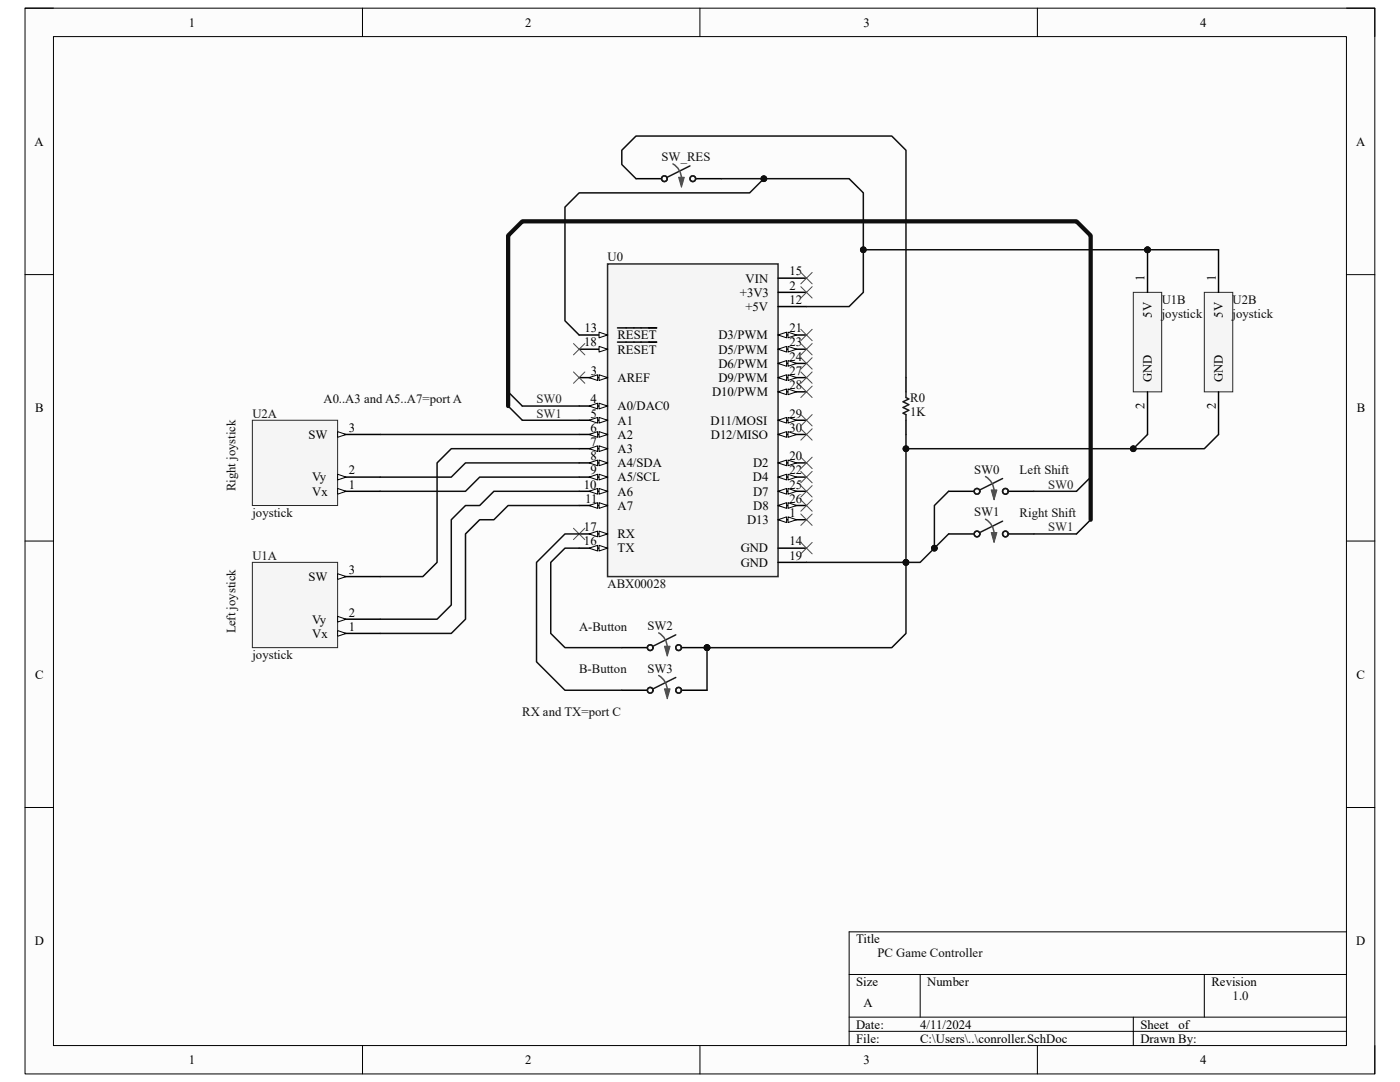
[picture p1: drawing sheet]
<svg xmlns="http://www.w3.org/2000/svg" width="279mm" height="216mm" viewBox="0 0 279 216" stroke-linecap="round" stroke-linejoin="round" font-family="sans-serif">
<path d="M5 1.6h269.4v212.7h-269.4z" fill-rule="evenodd" fill="#fcfcfc"/>
<path d="M5 1.6h269.4v212.7h-269.4z" fill="none" stroke="#000" stroke-width=".2"/>
<path d="M10.7 7.3h258v201.3h-258z" fill-rule="evenodd" fill="#fcfcfc"/>
<g fill="none" stroke="#000" stroke-width=".2">
<path d="M5 1.6h5.7M10.7 7.3h258v201.3h-258zM72.3 1.6v5.7M139.7 1.6v5.7M207 1.6v5.7M268.7 1.6h5.7v5.7M5 54.8h5.7M268.7 54.8h5.7M5 108h5.7M268.7 108h5.7M5 161.1h5.7M268.7 161.1h5.7"/>
<path d="M169.5 194.4h99.2M183.6 194.4v8.6M240.3 194.4v8.6M268.7 185.9h-99.2v22.7M72.3 208.6v5.7M139.7 208.6v5.7M169.5 203h99.2M169.5 205.8h99.2M207 208.6v5.7M226.2 203v5.6M274.4 208.6v5.7"/>
</g>
<path d="M121.3 52.7h34v62.4h-34z" fill-rule="evenodd" fill="#f5f5f5"/>
<path d="M121.3 52.7h34v62.4h-34z" fill="none" stroke="#262626" stroke-width=".3"/>
<path d="M115.6 66.8h5.7" fill="none" stroke="#000" stroke-width=".3"/>
<path d="M119.6 66.3l1.7 .5-1.7 .6z" fill="#fbfbfb"/>
<path d="M119.6 66.3l1.7 .5-1.7 .6z" fill="none" stroke="#000" stroke-width=".2"/>
<path d="M115.6 69.7h5.7M123.2 65.4h7.9" fill="none" stroke="#000" stroke-width=".3"/>
<path d="M119.6 69.1l1.7 .6-1.7 .5z" fill="#fbfbfb"/>
<path d="M119.6 69.1l1.7 .6-1.7 .5z" fill="none" stroke="#000" stroke-width=".2"/>
<path d="M115.6 75.4h5.7M123.2 68.3h7.9" fill="none" stroke="#000" stroke-width=".3"/>
<path d="M119.6 74.8l1.7 .6-1.7 .5z" fill="#fbfbfb"/>
<path d="M119.6 74.8l1.7 .6-1.7 .5z" fill="none" stroke="#000" stroke-width=".2"/>
<path d="M117.6 75.4l1.7-.6v1.1z" fill="#fbfbfb"/>
<path d="M117.6 75.4l1.7-.6v1.1z" fill="none" stroke="#000" stroke-width=".2"/>
<path d="M115.6 81h5.7" fill="none" stroke="#000" stroke-width=".3"/>
<path d="M119.6 80.5l1.7 .5-1.7 .6z" fill="#fbfbfb"/>
<path d="M119.6 80.5l1.7 .5-1.7 .6z" fill="none" stroke="#000" stroke-width=".2"/>
<path d="M117.6 81l1.7-.5v1.1z" fill="#fbfbfb"/>
<path d="M117.6 81l1.7-.5v1.1z" fill="none" stroke="#000" stroke-width=".2"/>
<path d="M115.6 83.9h5.7" fill="none" stroke="#000" stroke-width=".3"/>
<path d="M119.6 83.3l1.7 .6-1.7 .5z" fill="#fbfbfb"/>
<path d="M119.6 83.3l1.7 .6-1.7 .5z" fill="none" stroke="#000" stroke-width=".2"/>
<path d="M117.6 83.9l1.7-.6v1.1z" fill="#fbfbfb"/>
<path d="M117.6 83.9l1.7-.6v1.1z" fill="none" stroke="#000" stroke-width=".2"/>
<path d="M115.6 86.7h5.7" fill="none" stroke="#000" stroke-width=".3"/>
<path d="M119.6 86.1l1.7 .6-1.7 .6z" fill="#fbfbfb"/>
<path d="M119.6 86.1l1.7 .6-1.7 .6z" fill="none" stroke="#000" stroke-width=".2"/>
<path d="M117.6 86.7l1.7-.6v1.2z" fill="#fbfbfb"/>
<path d="M117.6 86.7l1.7-.6v1.2z" fill="none" stroke="#000" stroke-width=".2"/>
<path d="M115.6 89.5h5.7" fill="none" stroke="#000" stroke-width=".3"/>
<path d="M119.6 89l1.7 .5-1.7 .6z" fill="#fbfbfb"/>
<path d="M119.6 89l1.7 .5-1.7 .6z" fill="none" stroke="#000" stroke-width=".2"/>
<path d="M117.6 89.5l1.7-.5v1.1z" fill="#fbfbfb"/>
<path d="M117.6 89.5l1.7-.5v1.1z" fill="none" stroke="#000" stroke-width=".2"/>
<path d="M115.6 92.4h5.7" fill="none" stroke="#000" stroke-width=".3"/>
<path d="M119.6 91.8l1.7 .6-1.7 .5z" fill="#fbfbfb"/>
<path d="M119.6 91.8l1.7 .6-1.7 .5z" fill="none" stroke="#000" stroke-width=".2"/>
<path d="M117.6 92.4l1.7-.6v1.1z" fill="#fbfbfb"/>
<path d="M117.6 92.4l1.7-.6v1.1z" fill="none" stroke="#000" stroke-width=".2"/>
<path d="M115.6 95.2h5.7" fill="none" stroke="#000" stroke-width=".3"/>
<path d="M119.6 94.6l1.7 .6-1.7 .6z" fill="#fbfbfb"/>
<path d="M119.6 94.6l1.7 .6-1.7 .6z" fill="none" stroke="#000" stroke-width=".2"/>
<path d="M117.6 95.2l1.7-.6v1.2z" fill="#fbfbfb"/>
<path d="M117.6 95.2l1.7-.6v1.2z" fill="none" stroke="#000" stroke-width=".2"/>
<path d="M115.6 98h5.7" fill="none" stroke="#000" stroke-width=".3"/>
<path d="M119.6 97.5l1.7 .5-1.7 .6z" fill="#fbfbfb"/>
<path d="M119.6 97.5l1.7 .5-1.7 .6z" fill="none" stroke="#000" stroke-width=".2"/>
<path d="M117.6 98l1.7-.5v1.1z" fill="#fbfbfb"/>
<path d="M117.6 98l1.7-.5v1.1z" fill="none" stroke="#000" stroke-width=".2"/>
<path d="M115.6 100.9h5.7" fill="none" stroke="#000" stroke-width=".3"/>
<path d="M119.6 100.3l1.7 .6-1.7 .5z" fill="#fbfbfb"/>
<path d="M119.6 100.3l1.7 .6-1.7 .5z" fill="none" stroke="#000" stroke-width=".2"/>
<path d="M117.6 100.9l1.7-.6v1.1z" fill="#fbfbfb"/>
<path d="M117.6 100.9l1.7-.6v1.1z" fill="none" stroke="#000" stroke-width=".2"/>
<path d="M115.6 106.5h5.7" fill="none" stroke="#000" stroke-width=".3"/>
<path d="M119.6 106l1.7 .5-1.7 .6z" fill="#fbfbfb"/>
<path d="M119.6 106l1.7 .5-1.7 .6z" fill="none" stroke="#000" stroke-width=".2"/>
<path d="M117.6 106.5l1.7-.5v1.1z" fill="#fbfbfb"/>
<path d="M117.6 106.5l1.7-.5v1.1z" fill="none" stroke="#000" stroke-width=".2"/>
<path d="M115.6 109.4h5.7" fill="none" stroke="#000" stroke-width=".3"/>
<path d="M119.6 108.8l1.7 .6-1.7 .5z" fill="#fbfbfb"/>
<path d="M119.6 108.8l1.7 .6-1.7 .5z" fill="none" stroke="#000" stroke-width=".2"/>
<path d="M117.6 109.4l1.7-.6v1.1z" fill="#fbfbfb"/>
<path d="M117.6 109.4l1.7-.6v1.1z" fill="none" stroke="#000" stroke-width=".2"/>
<path d="M155.3 55.5h5.7M155.3 58.3h5.7M155.3 61.2h5.7M155.3 66.8h5.7" fill="none" stroke="#000" stroke-width=".3"/>
<path d="M155.3 66.8l1.7-.5v1.1z" fill="#fbfbfb"/>
<path d="M155.3 66.8l1.7-.5v1.1z" fill="none" stroke="#000" stroke-width=".2"/>
<path d="M157.3 66.3l1.7 .5-1.7 .6z" fill="#fbfbfb"/>
<path d="M157.3 66.3l1.7 .5-1.7 .6z" fill="none" stroke="#000" stroke-width=".2"/>
<path d="M155.3 69.7h5.7" fill="none" stroke="#000" stroke-width=".3"/>
<path d="M155.3 69.7l1.7-.6v1.1z" fill="#fbfbfb"/>
<path d="M155.3 69.7l1.7-.6v1.1z" fill="none" stroke="#000" stroke-width=".2"/>
<path d="M157.3 69.1l1.7 .6-1.7 .5z" fill="#fbfbfb"/>
<path d="M157.3 69.1l1.7 .6-1.7 .5z" fill="none" stroke="#000" stroke-width=".2"/>
<path d="M155.3 72.5h5.7" fill="none" stroke="#000" stroke-width=".3"/>
<path d="M155.3 72.5l1.7-.5v1.1z" fill="#fbfbfb"/>
<path d="M155.3 72.5l1.7-.5v1.1z" fill="none" stroke="#000" stroke-width=".2"/>
<path d="M157.3 72l1.7 .5-1.7 .6z" fill="#fbfbfb"/>
<path d="M157.3 72l1.7 .5-1.7 .6z" fill="none" stroke="#000" stroke-width=".2"/>
<path d="M155.3 75.4h5.7" fill="none" stroke="#000" stroke-width=".3"/>
<path d="M155.3 75.4l1.7-.6v1.1z" fill="#fbfbfb"/>
<path d="M155.3 75.4l1.7-.6v1.1z" fill="none" stroke="#000" stroke-width=".2"/>
<path d="M157.3 74.8l1.7 .6-1.7 .5z" fill="#fbfbfb"/>
<path d="M157.3 74.8l1.7 .6-1.7 .5z" fill="none" stroke="#000" stroke-width=".2"/>
<path d="M155.3 78.2h5.7" fill="none" stroke="#000" stroke-width=".3"/>
<path d="M155.3 78.2l1.7-.6v1.2z" fill="#fbfbfb"/>
<path d="M155.3 78.2l1.7-.6v1.2z" fill="none" stroke="#000" stroke-width=".2"/>
<path d="M157.3 77.6l1.7 .6-1.7 .6z" fill="#fbfbfb"/>
<path d="M157.3 77.6l1.7 .6-1.7 .6z" fill="none" stroke="#000" stroke-width=".2"/>
<path d="M155.3 83.9h5.7" fill="none" stroke="#000" stroke-width=".3"/>
<path d="M155.3 83.9l1.7-.6v1.1z" fill="#fbfbfb"/>
<path d="M155.3 83.9l1.7-.6v1.1z" fill="none" stroke="#000" stroke-width=".2"/>
<path d="M157.3 83.3l1.7 .6-1.7 .5z" fill="#fbfbfb"/>
<path d="M157.3 83.3l1.7 .6-1.7 .5z" fill="none" stroke="#000" stroke-width=".2"/>
<path d="M155.3 86.7h5.7" fill="none" stroke="#000" stroke-width=".3"/>
<path d="M155.3 86.7l1.7-.6v1.2z" fill="#fbfbfb"/>
<path d="M155.3 86.7l1.7-.6v1.2z" fill="none" stroke="#000" stroke-width=".2"/>
<path d="M157.3 86.1l1.7 .6-1.7 .6z" fill="#fbfbfb"/>
<path d="M157.3 86.1l1.7 .6-1.7 .6z" fill="none" stroke="#000" stroke-width=".2"/>
<path d="M155.3 92.4h5.7" fill="none" stroke="#000" stroke-width=".3"/>
<path d="M155.3 92.4l1.7-.6v1.1z" fill="#fbfbfb"/>
<path d="M155.3 92.4l1.7-.6v1.1z" fill="none" stroke="#000" stroke-width=".2"/>
<path d="M157.3 91.8l1.7 .6-1.7 .5z" fill="#fbfbfb"/>
<path d="M157.3 91.8l1.7 .6-1.7 .5z" fill="none" stroke="#000" stroke-width=".2"/>
<path d="M155.3 95.2h5.7" fill="none" stroke="#000" stroke-width=".3"/>
<path d="M155.3 95.2l1.7-.6v1.2z" fill="#fbfbfb"/>
<path d="M155.3 95.2l1.7-.6v1.2z" fill="none" stroke="#000" stroke-width=".2"/>
<path d="M157.3 94.6l1.7 .6-1.7 .6z" fill="#fbfbfb"/>
<path d="M157.3 94.6l1.7 .6-1.7 .6z" fill="none" stroke="#000" stroke-width=".2"/>
<path d="M155.3 98h5.7" fill="none" stroke="#000" stroke-width=".3"/>
<path d="M155.3 98l1.7-.5v1.1z" fill="#fbfbfb"/>
<path d="M155.3 98l1.7-.5v1.1z" fill="none" stroke="#000" stroke-width=".2"/>
<path d="M157.3 97.5l1.7 .5-1.7 .6z" fill="#fbfbfb"/>
<path d="M157.3 97.5l1.7 .5-1.7 .6z" fill="none" stroke="#000" stroke-width=".2"/>
<path d="M155.3 100.9h5.7" fill="none" stroke="#000" stroke-width=".3"/>
<path d="M155.3 100.9l1.7-.6v1.1z" fill="#fbfbfb"/>
<path d="M155.3 100.9l1.7-.6v1.1z" fill="none" stroke="#000" stroke-width=".2"/>
<path d="M157.3 100.3l1.7 .6-1.7 .5z" fill="#fbfbfb"/>
<path d="M157.3 100.3l1.7 .6-1.7 .5z" fill="none" stroke="#000" stroke-width=".2"/>
<path d="M155.3 103.7h5.7" fill="none" stroke="#000" stroke-width=".3"/>
<path d="M155.3 103.7l1.7-.6v1.2z" fill="#fbfbfb"/>
<path d="M155.3 103.7l1.7-.6v1.2z" fill="none" stroke="#000" stroke-width=".2"/>
<path d="M157.3 103.1l1.7 .6-1.7 .6z" fill="#fbfbfb"/>
<path d="M157.3 103.1l1.7 .6-1.7 .6z" fill="none" stroke="#000" stroke-width=".2"/>
<path d="M155.3 109.4h5.7M155.3 112.2h5.7M189.3 106.5h5.1M201.2 106.5h5.1" fill="none" stroke="#000" stroke-width=".3"/>
<path d="M159.8 57.2l2.3 2.3M162.1 57.2l-2.3 2.3M114.4 74.2l2.3 2.3M116.7 74.2l-2.3 2.3M114.4 105.4l2.3 2.3M116.7 105.4l-2.3 2.3M159.8 108.2l2.3 2.3M162.1 108.2l-2.3 2.3" fill="none" stroke="#4c4c4c" stroke-width=".2"/>
<g fill="none" stroke="#1c1c1c" stroke-width=".3">
<path d="M200.1 104l-4.6 2.3"/>
<circle cx="195" cy="106.5" r=".57"/>
<circle cx="200.7" cy="106.5" r=".57"/>
</g>
<path d="M196.7 103.6a3.4 3.4 0 0 1 1.7 2.9" fill="none" stroke="#4c4c4c" stroke-width=".3"/>
<path d="M197.8 106.3h1.2l-.6 1.9z" fill="#4c4c4c"/>
<path d="M197.8 106.3h1.2l-.6 1.9z" fill="none" stroke="#4c4c4c" stroke-width=".2"/>
<path d="M189.3 98h5.1M201.2 98h5.1" fill="none" stroke="#000" stroke-width=".3"/>
<g fill="none" stroke="#1c1c1c" stroke-width=".3">
<path d="M200.1 95.5l-4.6 2.3"/>
<circle cx="195" cy="98" r=".57"/>
<circle cx="200.7" cy="98" r=".57"/>
</g>
<path d="M196.7 95.1a3.4 3.4 0 0 1 1.7 2.9" fill="none" stroke="#4c4c4c" stroke-width=".3"/>
<path d="M197.8 97.8h1.2l-.6 1.9z" fill="#4c4c4c"/>
<path d="M197.8 97.8h1.2l-.6 1.9z" fill="none" stroke="#4c4c4c" stroke-width=".2"/>
<path d="M101.4 78.2l2.8 2.8M101.4 81l2.8 2.9M217.7 95.2l-2.9 2.8M217.7 103.7l-2.9 2.8" fill="none" stroke="#0e0e0e" stroke-width=".3"/>
<path d="M126.9 35.7h5.1M138.8 35.7h5.1" fill="none" stroke="#000" stroke-width=".3"/>
<g fill="none" stroke="#1c1c1c" stroke-width=".3">
<path d="M137.7 33.1l-4.5 2.3"/>
<circle cx="132.6" cy="35.7" r=".57"/>
<circle cx="138.3" cy="35.7" r=".57"/>
</g>
<path d="M134.3 32.7a3.4 3.4 0 0 1 1.7 3" fill="none" stroke="#4c4c4c" stroke-width=".3"/>
<path d="M135.4 35.4h1.2l-.6 2z" fill="#4c4c4c"/>
<g fill="none" stroke="#4c4c4c" stroke-width=".2">
<path d="M135.4 35.4h1.2l-.6 2zM159.8 54.4l2.3 2.2M162.1 54.4l-2.3 2.2M114.4 68.5l2.3 2.3M116.7 68.5l-2.3 2.3M159.8 65.7l2.3 2.3M159.8 68.5l2.3 2.3M159.8 71.4l2.3 2.2M159.8 74.2l2.3 2.3M159.8 77.1l2.3 2.2M162.1 65.7l-2.3 2.3M162.1 68.5l-2.3 2.3"/>
<path d="M162.1 71.4l-2.3 2.2M162.1 74.2l-2.3 2.3M162.1 77.1l-2.3 2.2M159.8 82.7l2.3 2.3M159.8 85.6l2.3 2.2M159.8 91.2l2.3 2.3M159.8 94.1l2.3 2.2M159.8 96.9l2.3 2.3M159.8 99.7l2.3 2.3M162.1 82.7l-2.3 2.3M162.1 85.6l-2.3 2.2M162.1 91.2l-2.3 2.3"/>
<path d="M162.1 94.1l-2.3 2.2M162.1 96.9l-2.3 2.3M162.1 99.7l-2.3 2.3M159.8 102.6l2.3 2.2M162.1 102.6l-2.3 2.2"/>
</g>
<path d="M180.8 75.4v2.8M180.8 83.9v2.8M124.1 137.7h5.1M136 137.7h5.1" fill="none" stroke="#000" stroke-width=".3"/>
<g fill="none" stroke="#1c1c1c" stroke-width=".3">
<path d="M180.8 78.2v1.1l.6 .3-1.2 .6 1.2 .5-1.2 .6 1.2 .6-1.2 .5 .6 .3v1.2M134.9 135.2l-4.6 2.3"/>
<circle cx="129.8" cy="137.7" r=".57"/>
<circle cx="135.4" cy="137.7" r=".57"/>
</g>
<path d="M131.5 134.8a3.4 3.4 0 0 1 1.7 2.9" fill="none" stroke="#4c4c4c" stroke-width=".3"/>
<path d="M132.6 137.5h1.1l-.5 1.9z" fill="#4c4c4c"/>
<path d="M132.6 137.5h1.1l-.5 1.9z" fill="none" stroke="#4c4c4c" stroke-width=".2"/>
<circle cx="141.1" cy="129.2" r=".57" fill="#0e0e0e"/>
<circle cx="141.1" cy="129.2" r=".57" fill="none" stroke="#0e0e0e" stroke-width=".2"/>
<path d="M124.1 129.2h5.1M136 129.2h5.1" fill="none" stroke="#000" stroke-width=".3"/>
<circle cx="141.1" cy="129.2" r=".57" fill="#0e0e0e"/>
<circle cx="141.1" cy="129.2" r=".57" fill="none" stroke="#0e0e0e" stroke-width=".2"/>
<g fill="none" stroke="#1c1c1c" stroke-width=".3">
<path d="M134.9 126.7l-4.6 2.2"/>
<circle cx="129.8" cy="129.2" r=".57"/>
<circle cx="135.4" cy="129.2" r=".57"/>
</g>
<path d="M131.5 126.3a3.4 3.4 0 0 1 1.7 2.9" fill="none" stroke="#4c4c4c" stroke-width=".3"/>
<path d="M132.6 128.9h1.1l-.5 2z" fill="#4c4c4c"/>
<path d="M132.6 128.9h1.1l-.5 2z" fill="none" stroke="#4c4c4c" stroke-width=".2"/>
<path d="M50.4 83.9h17v17h-17z" fill-rule="evenodd" fill="#f5f5f5"/>
<path d="M50.4 83.9h17v17h-17z" fill="none" stroke="#262626" stroke-width=".2"/>
<path d="M67.4 98h8.5" fill="none" stroke="#000" stroke-width=".3"/>
<path d="M67.4 97.5l1.7 .5-1.7 .6z" fill="#fbfbfb"/>
<path d="M67.4 97.5l1.7 .5-1.7 .6z" fill="none" stroke="#000" stroke-width=".2"/>
<path d="M67.4 95.2h8.5" fill="none" stroke="#000" stroke-width=".3"/>
<path d="M67.4 94.6l1.7 .6-1.7 .6z" fill="#fbfbfb"/>
<path d="M67.4 94.6l1.7 .6-1.7 .6z" fill="none" stroke="#000" stroke-width=".2"/>
<path d="M67.4 86.7h8.5" fill="none" stroke="#000" stroke-width=".3"/>
<path d="M67.4 86.1l1.7 .6-1.7 .6z" fill="#fbfbfb"/>
<path d="M67.4 86.1l1.7 .6-1.7 .6z" fill="none" stroke="#000" stroke-width=".2"/>
<circle cx="229" cy="49.8" r=".57" fill="#0e0e0e"/>
<circle cx="229" cy="49.8" r=".57" fill="none" stroke="#0e0e0e" stroke-width=".2"/>
<path d="M226.2 58.3h5.6v19.9h-5.6z" fill-rule="evenodd" fill="#f5f5f5"/>
<path d="M226.2 58.3h5.6v19.9h-5.6z" fill="none" stroke="#262626" stroke-width=".2"/>
<path d="M229 49.8v8.5" fill="none" stroke="#000" stroke-width=".3"/>
<circle cx="229" cy="49.8" r=".57" fill="#0e0e0e"/>
<circle cx="229" cy="49.8" r=".57" fill="none" stroke="#0e0e0e" stroke-width=".2"/>
<path d="M229 78.2v8.5" fill="none" stroke="#000" stroke-width=".3"/>
<path d="M50.4 112.2h17v17h-17z" fill-rule="evenodd" fill="#f5f5f5"/>
<path d="M50.4 112.2h17v17h-17z" fill="none" stroke="#262626" stroke-width=".2"/>
<path d="M67.4 126.4h8.5" fill="none" stroke="#000" stroke-width=".3"/>
<path d="M67.4 125.8l1.7 .6-1.7 .6z" fill="#fbfbfb"/>
<path d="M67.4 125.8l1.7 .6-1.7 .6z" fill="none" stroke="#000" stroke-width=".2"/>
<path d="M67.4 123.6h8.5" fill="none" stroke="#000" stroke-width=".3"/>
<path d="M67.4 123l1.7 .6-1.7 .5z" fill="#fbfbfb"/>
<path d="M67.4 123l1.7 .6-1.7 .5z" fill="none" stroke="#000" stroke-width=".2"/>
<path d="M67.4 115.1h8.5" fill="none" stroke="#000" stroke-width=".3"/>
<path d="M67.4 114.5l1.7 .6-1.7 .5z" fill="#fbfbfb"/>
<path d="M67.4 114.5l1.7 .6-1.7 .5z" fill="none" stroke="#000" stroke-width=".2"/>
<path d="M240.3 58.3h5.7v19.9h-5.7z" fill-rule="evenodd" fill="#f5f5f5"/>
<path d="M240.3 58.3h5.7v19.9h-5.7z" fill="none" stroke="#262626" stroke-width=".2"/>
<path d="M243.2 49.8v8.5M243.2 78.2v8.5" fill="none" stroke="#000" stroke-width=".3"/>
<path d="M104.2 83.9h11.4M104.2 81h11.4M189.3 98l-2.8 2.9v8.5l2.8-2.9M206.3 98h8.5M206.3 106.5h8.5" fill="none" stroke="#0e0e0e" stroke-width=".3"/>
<circle cx="186.5" cy="109.4" r=".57" fill="#0e0e0e"/>
<circle cx="186.5" cy="109.4" r=".57" fill="none" stroke="#0e0e0e" stroke-width=".2"/>
<path d="M75.9 86.7h39.7M115.6 98h-17l-2.9 2.9h-2.8l-2.8 2.8v17l-2.9 2.9h-11.3M115.6 89.5h-25.5l-2.9 2.9v19.8l-2.8 2.9h-8.5M115.6 92.4h-22.7l-2.8 2.8h-14.2M115.6 95.2h-19.9l-2.8 2.8h-17M115.6 100.9h-14.2l-2.8 2.8h-2.9l-2.8 2.8v17.1l-2.8 2.8h-14.2M186.5 109.4l-2.9 2.8h-22.6" fill="none" stroke="#0e0e0e" stroke-width=".3"/>
<circle cx="180.8" cy="112.2" r=".57" fill="#0e0e0e"/>
<circle cx="180.8" cy="112.2" r=".57" fill="none" stroke="#0e0e0e" stroke-width=".2"/>
<circle cx="186.5" cy="109.4" r=".57" fill="#0e0e0e"/>
<circle cx="186.5" cy="109.4" r=".57" fill="none" stroke="#0e0e0e" stroke-width=".2"/>
<path d="M143.9 35.7h25.6l2.8 2.8v19.8l-2.8 2.9h-8.5" fill="none" stroke="#0e0e0e" stroke-width=".3"/>
<circle cx="172.3" cy="49.8" r=".57" fill="#0e0e0e"/>
<circle cx="172.3" cy="49.8" r=".57" fill="none" stroke="#0e0e0e" stroke-width=".2"/>
<circle cx="152.4" cy="35.7" r=".57" fill="#0e0e0e"/>
<circle cx="152.4" cy="35.7" r=".57" fill="none" stroke="#0e0e0e" stroke-width=".2"/>
<path d="M152.4 35.7l-2.8 2.8h-34l-2.9 2.8v22.7l2.9 2.8" fill="none" stroke="#0e0e0e" stroke-width=".3"/>
<circle cx="152.4" cy="35.7" r=".57" fill="#0e0e0e"/>
<circle cx="152.4" cy="35.7" r=".57" fill="none" stroke="#0e0e0e" stroke-width=".2"/>
<path d="M126.9 35.7l-2.8-2.9v-2.8l2.8-2.9h51.1l2.8 2.9v45.4M180.8 86.7v25.5" fill="none" stroke="#0e0e0e" stroke-width=".3"/>
<circle cx="180.8" cy="89.5" r=".57" fill="#0e0e0e"/>
<circle cx="180.8" cy="89.5" r=".57" fill="none" stroke="#0e0e0e" stroke-width=".2"/>
<circle cx="180.8" cy="112.2" r=".57" fill="#0e0e0e"/>
<circle cx="180.8" cy="112.2" r=".57" fill="none" stroke="#0e0e0e" stroke-width=".2"/>
<path d="M243.2 86.7l-2.9 2.8h-59.5" fill="none" stroke="#0e0e0e" stroke-width=".3"/>
<circle cx="180.8" cy="89.5" r=".57" fill="#0e0e0e"/>
<circle cx="180.8" cy="89.5" r=".57" fill="none" stroke="#0e0e0e" stroke-width=".2"/>
<circle cx="226.2" cy="89.5" r=".57" fill="#0e0e0e"/>
<circle cx="226.2" cy="89.5" r=".57" fill="none" stroke="#0e0e0e" stroke-width=".2"/>
<path d="M229 86.7l-2.8 2.8" fill="none" stroke="#0e0e0e" stroke-width=".3"/>
<circle cx="226.2" cy="89.5" r=".57" fill="#0e0e0e"/>
<circle cx="226.2" cy="89.5" r=".57" fill="none" stroke="#0e0e0e" stroke-width=".2"/>
<path d="M180.8 112.2v14.2l-2.8 2.8h-36.9" fill="none" stroke="#0e0e0e" stroke-width=".3"/>
<circle cx="180.8" cy="112.2" r=".57" fill="#0e0e0e"/>
<circle cx="180.8" cy="112.2" r=".57" fill="none" stroke="#0e0e0e" stroke-width=".2"/>
<circle cx="141.1" cy="129.2" r=".57" fill="#0e0e0e"/>
<circle cx="141.1" cy="129.2" r=".57" fill="none" stroke="#0e0e0e" stroke-width=".2"/>
<path d="M141.1 129.2v8.5" fill="none" stroke="#0e0e0e" stroke-width=".3"/>
<circle cx="141.1" cy="129.2" r=".57" fill="#0e0e0e"/>
<circle cx="141.1" cy="129.2" r=".57" fill="none" stroke="#0e0e0e" stroke-width=".2"/>
<path d="M172.3 49.8h70.9M115.6 109.4h-2.9l-2.8 2.8v14.2l2.8 2.8h11.4M115.6 106.5h-2.9l-5.6 5.7v19.9l5.6 5.6h11.4" fill="none" stroke="#0e0e0e" stroke-width=".3"/>
<path d="M101.4 81v-34l2.8-2.8h110.6l2.9 2.8v56.7" fill="none" stroke="#0e0e0e" stroke-width=".85"/>
<circle cx="172.3" cy="49.8" r=".57" fill="#0e0e0e"/>
<circle cx="172.3" cy="49.8" r=".57" fill="none" stroke="#0e0e0e" stroke-width=".2"/>
<circle cx="229" cy="49.8" r=".57" fill="#0e0e0e"/>
<circle cx="229" cy="49.8" r=".57" fill="none" stroke="#0e0e0e" stroke-width=".2"/>
<g font-size="2.5">
<text x="37.7" y="5.3">1</text>
<text x="104.8" y="5.3">2</text>
<text x="172.3" y="5.3">3</text>
<text x="239.5" y="5.3">4</text>
<text x="6.9" y="29.1">A</text>
<text x="270.6" y="29.1">A</text>
<text x="147.7" y="59.2">+3V3</text>
<text x="148.8" y="56.4">VIN</text>
<text x="157.6" y="54.9">15</text>
<text x="157.6" y="57.8">2</text>
<text x="228.4" y="56" transform="rotate(-90 228.4 56)">1</text>
<text x="242.6" y="56" transform="rotate(-90 242.6 56)">1</text>
<text x="148.8" y="62.1">+5V</text>
<text x="157.6" y="60.6">12</text>
<text x="229.9" y="63.4" transform="rotate(-90 229.9 63.4)">5V</text>
<text x="244.1" y="63.4" transform="rotate(-90 244.1 63.4)">5V</text>
<text x="116.6" y="69.1">18</text>
<text x="116.6" y="66.3">13</text>
<text x="123.2" y="67.7">RESET</text>
<text x="123.2" y="70.6">RESET</text>
<text x="143.4" y="67.7">D3/PWM</text>
<text x="143.4" y="70.6">D5/PWM</text>
<text x="157.6" y="66.3">21</text>
<text x="157.6" y="69.1">23</text>
<text x="157.6" y="72">24</text>
<text x="117.9" y="74.8">3</text>
<text x="123.2" y="76.2">AREF</text>
<text x="143.4" y="73.4">D6/PWM</text>
<text x="143.4" y="76.2">D9/PWM</text>
<text x="157.6" y="74.8">27</text>
<text x="157.6" y="77.6">28</text>
<text x="229.9" y="76.2" transform="rotate(-90 229.9 76.2)">GND</text>
<text x="244.1" y="76.2" transform="rotate(-90 244.1 76.2)">GND</text>
<text x="7" y="82.3">B</text>
<text x="117.8" y="80.5">4</text>
<text x="117.9" y="83.3">5</text>
<text x="123.2" y="81.9">A0/DAC0</text>
<text x="142.1" y="79">D10/PWM</text>
<text x="157.6" y="83.3">29</text>
<text x="228.4" y="81.6" transform="rotate(-90 228.4 81.6)">2</text>
<text x="242.6" y="81.6" transform="rotate(-90 242.6 81.6)">2</text>
<text x="270.8" y="82.3">B</text>
<text x="61.6" y="87.5">SW</text>
<text x="69.6" y="86.1">3</text>
<text x="117.8" y="86.1">6</text>
<text x="117.8" y="89">7</text>
<text x="123.2" y="84.7">A1</text>
<text x="123.2" y="87.5">A2</text>
<text x="141.8" y="84.7">D11/MOSI</text>
<text x="141.9" y="87.5">D12/MISO</text>
<text x="157.6" y="86.1">30</text>
<text x="69.6" y="94.7">2</text>
<text x="117.8" y="94.7">9</text>
<text x="117.9" y="91.8">8</text>
<text x="123.2" y="90.4">A3</text>
<text x="123.2" y="93.2">A4/SDA</text>
<text x="150.3" y="93.2">D2</text>
<text x="157.6" y="91.8">20</text>
<text x="157.6" y="94.7">22</text>
<text x="62.3" y="96.1">Vy</text>
<text x="62.3" y="98.9">Vx</text>
<text x="69.6" y="97.5">1</text>
<text x="116.5" y="97.5">10</text>
<text x="116.8" y="100.3">11</text>
<text x="123.2" y="96.1">A5/SCL</text>
<text x="123.2" y="98.9">A6</text>
<text x="123.2" y="101.7">A7</text>
<text x="150.2" y="96.1">D4</text>
<text x="150.3" y="98.9">D7</text>
<text x="150.3" y="101.7">D8</text>
<text x="157.6" y="97.5">25</text>
<text x="157.6" y="100.3">26</text>
<text x="116.5" y="106">17</text>
<text x="123.2" y="107.4">RX</text>
<text x="149.1" y="104.6">D13</text>
<text x="157.6" y="103.2">1</text>
<text x="116.5" y="108.8">16</text>
<text x="123.2" y="110.2">TX</text>
<text x="147.8" y="110.2">GND</text>
<text x="147.8" y="113.1">GND</text>
<text x="157.6" y="108.8">14</text>
<text x="157.6" y="111.7">19</text>
<text x="61.6" y="115.9">SW</text>
<text x="69.6" y="114.5">3</text>
<text x="62.3" y="124.4">Vy</text>
<text x="69.6" y="125.9">1</text>
<text x="69.6" y="123">2</text>
<text x="62.3" y="127.3">Vx</text>
<text x="7" y="135.4">C</text>
<text x="270.7" y="135.4">C</text>
<text x="6.9" y="188.6">D</text>
<text x="170.9" y="188.2">Title</text>
<text x="270.7" y="188.6">D</text>
<text x="170.9" y="196.7">Size</text>
<text x="185" y="196.7">Number</text>
<text x="241.8" y="196.7">Revision</text>
<text x="172.3" y="201">A</text>
<text x="170.9" y="205.2">Date:</text>
<text x="170.9" y="208.1">File:</text>
<text x="183.6" y="205.2">4/11/2024</text>
<text x="183.7" y="208.1">C:\Users\..\conroller.SchDoc</text>
<text x="227.6" y="205.2">Sheet</text>
<text x="227.6" y="208.1">Drawn By:</text>
<text x="235.2" y="205.2">of</text>
<text x="37.7" y="212.3">1</text>
<text x="104.8" y="212.3">2</text>
<text x="172.3" y="212.3">3</text>
<text x="239.5" y="212.3">4</text>
</g>
<g font-size="2.5" fill="#0e0e0e">
<text x="132" y="32.2">SW_RES</text>
<text x="121.2" y="52.1">U0</text>
<text x="231.9" y="60.6">U1B</text>
<text x="231.9" y="63.5">joystick</text>
<text x="246" y="60.6">U2B</text>
<text x="246" y="63.5">joystick</text>
<text x="50.4" y="83.3">U2A</text>
<text x="64.6" y="80.5">A0..A3 and A5..A7=port A</text>
<text x="181.7" y="83">1K</text>
<text x="181.7" y="80.2">R0</text>
<text x="194.4" y="94.5">SW0</text>
<text x="203.5" y="94.7">Left Shift</text>
<text x="47" y="98" transform="rotate(-90 47 98)">Right joystick</text>
<text x="50.4" y="103.2">joystick</text>
<text x="194.4" y="103">SW1</text>
<text x="203.5" y="103.2">Right Shift</text>
<text x="50.4" y="111.7">U1A</text>
<text x="121.2" y="117.3">ABX00028</text>
<text x="115.6" y="125.9">A-Button</text>
<text x="129.2" y="125.7">SW2</text>
<text x="47" y="126.4" transform="rotate(-90 47 126.4)">Left joystick</text>
<text x="50.4" y="131.5">joystick</text>
<text x="115.6" y="134.4">B-Button</text>
<text x="129.2" y="134.2">SW3</text>
<text x="104.2" y="142.9">RX and TX=port C</text>
<text x="175.1" y="191.1">PC Game Controller</text>
<text x="246" y="199.6">1.0</text>
</g>
<g font-size="2.5" fill="#262626">
<text x="107.1" y="80.5">SW0</text>
<text x="107.1" y="83.3">SW1</text>
<text x="209.2" y="97.5">SW0</text>
<text x="209.2" y="106">SW1</text>
</g>
</svg>
